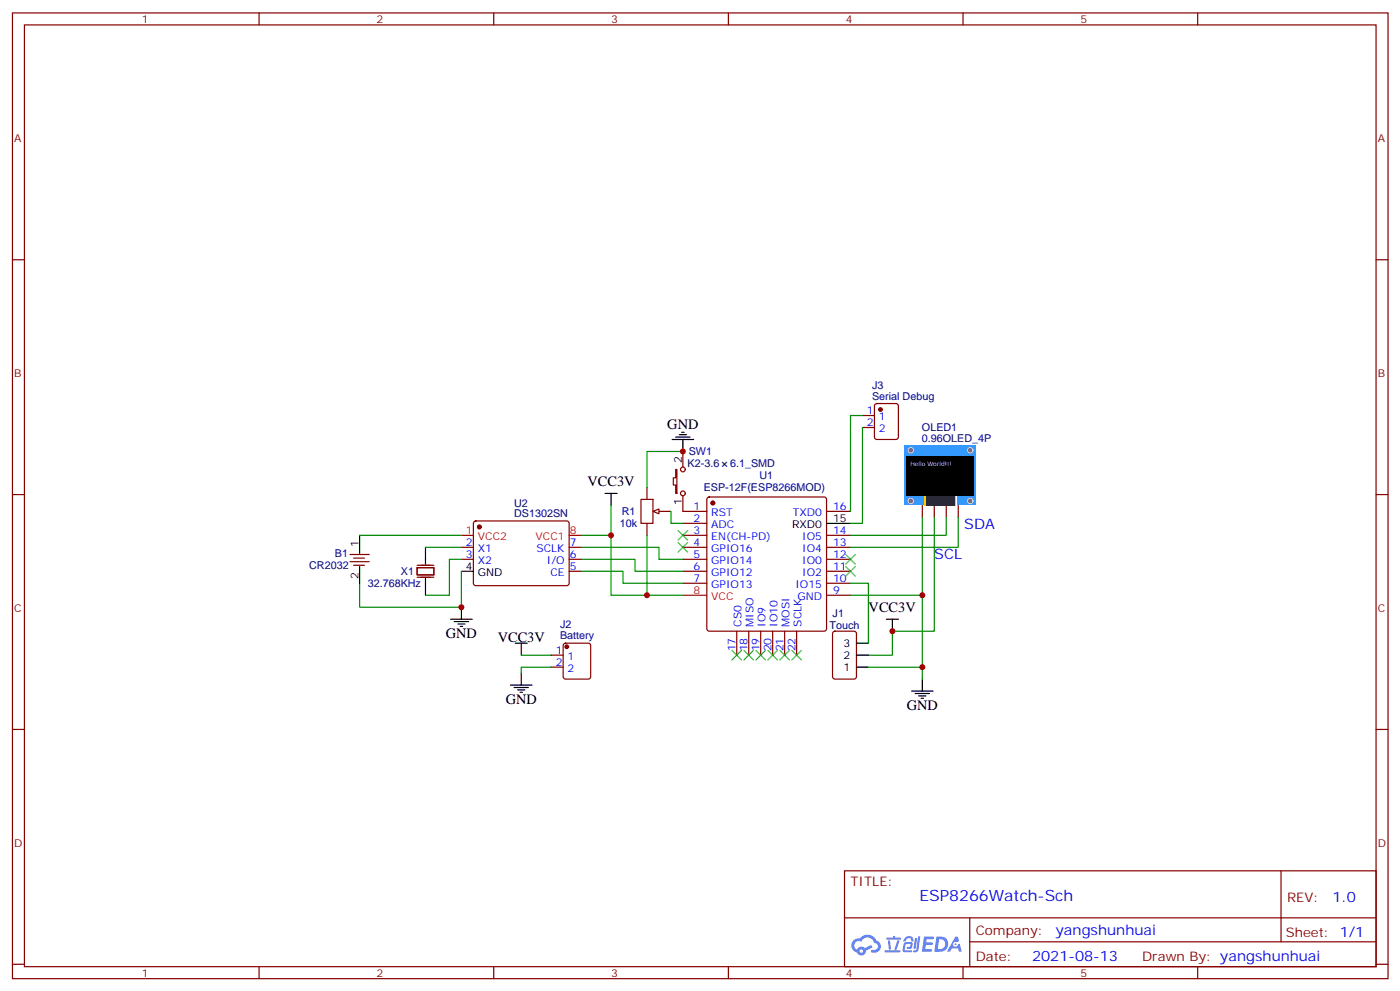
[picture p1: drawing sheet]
<svg xmlns="http://www.w3.org/2000/svg" width="413mm" height="292mm" viewBox="0 0 413 292" stroke-linecap="round" stroke-linejoin="round" font-family="sans-serif">
<g fill="none" stroke="#870000" stroke-width=".35">
<path d="M3.7 3.8h405.3v284.3h-405.3zM7.2 7.3h398.3v277.3h-398.3zM76.3 3.8v3.5M145.5 3.8v3.5M214.6 3.8v3.5M283.8 3.8v3.5M352.9 3.8v3.5M3.7 76.5h3.5M405.5 76.5h3.5M3.7 145.6h3.5M405.5 145.6h3.5M3.7 214.8h3.5"/>
<path d="M405.5 214.8h3.5M248.8 256.4h156.7v28.2h-156.7zM377.5 256.4v20.9M248.9 270.2h156.5M285.8 277.3h119.6M285.8 270.2v14.2M3.7 283.9h3.5M76.3 284.6v3.5M145.5 284.6v3.5M214.6 284.6v3.5M283.8 284.6v3.5M352.9 284.6v3.5"/>
<path d="M405.5 283.9h3.5"/>
</g>
<g fill="#5487ff">
<path d="M272.3 275.7h2.5l.4 .2-.2 .6h-1.9l-.2 1h1.7l.3 .4-.4 .4h-1.7l-.2 1.1 1.9 .1 .2 .3-.2 .4h-2.9z"/>
<path d="M281.5 275.8h.7l.4 1.3-.6 .3a.74 .74 0 0 0-1.1 .3 .74 .74 0 0 0 .4 1.1 .74 .74 0 0 0 1-.7l.5-.3 .6 2.4h-.8l-.3-1h-1.8l-.5 1h-1z"/>
<path d="M269.6 276.2h.7l-.5 2.9a.31 .31 0 0 1-.3 .3 .31 .31 0 0 1-.3-.3z"/>
<path d="M270.5 275.7h.7l-.6 4a.89 .89 0 0 1-.6 .7 .89 .89 0 0 1-.9-.3l.9-.5z"/>
<path d="M266.9 275.9l.6-.2 1.2 .1 .5 1.3-.6 .1-.3-.9-1.1 .1a.95 .95 0 0 1-.9 .8l-.2-.2z"/>
<path d="M266.6 277.6l1.8-.2a1.04 1.04 0 0 1 .6 1.1 1.04 1.04 0 0 1-.9 .9h-.7a.29 .29 0 0 1-.2-.4 .29 .29 0 0 1 .3-.2h.6l.2-.8h-1.4l-.3 1.8h1.9a.29 .29 0 0 1 .3 .3 .29 .29 0 0 1-.4 .3h-1.9l-.4-.3 .2-2.1z"/>
<path d="M260.7 279.8h4.4a.3 .3 0 0 1 .3 .3 .3 .3 0 0 1-.4 .3h-4.2z"/>
<path d="M264.4 276.9h.7l-.5 1.6a1.02 1.02 0 0 1-.7 1.2l-.3-.3z"/>
<path d="M261.6 276.9h.7l.2 2.4-.2 .3-.4-.2z"/>
<path d="M261.2 276.1h1.9l.2-.5h.5l-.1 .5h1.6a.29 .29 0 0 1 .3 .3 .29 .29 0 0 1-.4 .3h-3.9z"/>
<path d="M276 275.7l-.7 4.5h1.5a2.27 2.27 0 0 0 2.6-2.3 2.27 2.27 0 0 0-2.7-2.2zM276.7 276.5a1.5 1.5 0 0 1 1.8 1.6 1.5 1.5 0 0 1-1.9 1.3h-.3z"/>
<path d="M251.5 276.9a2.09 2.09 0 0 0 1 3.5 1.37 1.37 0 0 0 1.6 .9 1.37 1.37 0 0 0 1.1-1.4l1.9-1-.4-.7-1.9 1a1.4 1.4 0 0 0-2.3 .4 1.32 1.32 0 0 1-.6-1.9 1.32 1.32 0 0 1 1.9-.4 2.02 2.02 0 0 1 2.1-1.3 2.02 2.02 0 0 1 1.8 1.6 1.09 1.09 0 0 1 1 1.4 1.09 1.09 0 0 1-1.6 .7 .41 .41 0 0 0-.5 .3 .41 .41 0 0 0 .4 .5 1.89 1.89 0 0 0 2.4-1.2 1.89 1.89 0 0 0-1.2-2.4 2.98 2.98 0 0 0-5-.6l-1 .1zM253.3 280a.52 .52 0 0 1 1 0 .52 .52 0 0 1-1 0z"/>
<circle cx="281.6" cy="278" r=".28"/>
</g>
<circle cx="210" cy="148.1" r=".53" fill="#870000" stroke="#870000" stroke-width=".35"/>
<g fill="none" stroke="#870000" stroke-width=".35">
<path d="M201.2 150.6h7.1M201.2 154.1h7.1M201.2 157.6h7.1M208.5 146.5l.5-.2h33.9l.5 .2 .2 .5v38.1l-.3 .5-.4 .2h-33.9l-.5-.2-.2-.5v-38.1zM243.6 150.6h7M243.6 157.6h7M271.8 148.8v3.5M275.3 148.8v3.5M278.8 148.8v3.5M282.4 148.8v3.5M201.2 161.1h7.1M201.2 164.7h7.1"/>
<path d="M201.2 168.2h7.1M201.2 171.7h7.1M243.6 161.1h7M243.6 164.7h7M243.6 168.2h7M243.6 171.7h7M243.6 175.3h7M217.1 185.8v7.1M220.6 185.8v7.1M224.2 185.8v7.1M227.7 185.8v7.1M231.2 185.8v7.1"/>
<path d="M234.7 185.8v7.1"/>
</g>
<path d="M201.2 175.3h7.1" fill="none" stroke="#f00" stroke-width=".35"/>
<path d="M178.3 145.3h3.5M180.1 145.3v3.5M243.6 154.1h7" fill="none" stroke="#000" stroke-width=".35"/>
<path d="M180.1 148.8v26.5h21.1" fill="none" stroke="#008700" stroke-width=".35"/>
<path d="M266.5 131.2h21.2v17.6h-21.2z" fill="#39f"/>
<g fill="#666" stroke="#ccc" stroke-width=".35">
<circle cx="268.4" cy="147.5" r=".81"/>
<circle cx="285.9" cy="147.5" r=".81"/>
<circle cx="268.4" cy="132.6" r=".81"/>
<circle cx="285.9" cy="132.6" r=".81"/>
</g>
<path d="M272.3 146h9.5v2.8h-9.5z" fill="#fff"/>
<g fill="#fc0">
<path d="M272.4 146h.4v2.8h-.4z"/>
<path d="M281.3 146h.5v2.8h-.5z"/>
</g>
<path d="M272.9 146h8.3v2.8h-8.3z" fill="#333"/>
<path d="M267.2 134.3h19.7v11.7h-19.7z" fill="#000"/>
<path d="M271.8 152.3v47.7M275.3 152.3v33.5h-12.3v7.1h-7.1M278.8 152.3v5.3h-28.2M282.4 152.3v8.8h-31.8M136 168.2v10.6h-30v-7.1M136 164.7h-3.6v10.6h-7M250.6 175.3h21.2" fill="none" stroke="#008700" stroke-width=".35"/>
<g fill="none" stroke="#000" stroke-width=".35">
<path d="M198 129.4h6.4M199.1 128.7h4.2M200.2 128h2.1M200.9 127.3h.7M201.2 129.4v3.5M106 157.6v5.3M106 166.8v4.9M125.4 161.1v5M125.4 170.3v5M136 168.2h3.5M136 178.8v3.5M132.8 182.3h6.3"/>
<path d="M133.8 183h4.3M134.9 183.7h2.1M135.6 184.4h.7M261.2 182.3h3.5M263 182.3v3.5M271.8 200v3.5M268.6 203.5h6.4M269.7 204.2h4.2M270.7 204.9h2.1M271.4 205.6h.7"/>
</g>
<circle cx="141.3" cy="155.2" r=".53" fill="#870000" stroke="#870000" stroke-width=".35"/>
<g fill="none" stroke="#870000" stroke-width=".35">
<path d="M199.1 138.2h.4v7.1h-.4v-2.5h-.7v-2.1h.7zM201.2 132.9v4.6M139.7 153.6l.5-.2h27.1l.4 .7-.1 17.9-.6 .4h-27.1l-.4-.7v-17.6zM188.9 147h3.5v7.1h-3.5zM190.6 143.5v3.5M190.6 154.1v3.5M194.2 150.6h3.5M201.2 146v4.6M103.2 163.3h5.6M103.2 165.4h5.6M104.2 164.3h3.2M104.2 166.4h3.2"/>
<path d="M122.9 167.1h4.9v2.2h-4.9zM122.9 166.4h4.9M122.9 170h4.9M136 161.1h3.5M136 164.7h3.5M167.7 161.1h3.5M167.7 164.7h3.5M167.7 168.2h3.5"/>
<circle cx="201.2" cy="138.2" r=".71"/>
<circle cx="201.2" cy="145.3" r=".71"/>
</g>
<path d="M136 157.6h3.5M167.7 157.6h3.5" fill="none" stroke="#f00" stroke-width=".35"/>
<path d="M192.4 150.6l1.8-.7v1.4z" fill="#f0f0f0" stroke="#870000" stroke-width=".35"/>
<g fill="none" stroke="#008700" stroke-width=".35">
<path d="M201.2 132.9h-10.6v10.6M254.1 122.3h-3.5v28.3M254.1 125.9v28.2h-3.5M106 157.6h30M171.2 157.6h8.9M190.6 157.6v17.7M197.7 150.6v3.5h3.5M125.4 161.1h10.6M171.2 164.7h15.9v3.5h14.1M171.2 168.2h12.4v3.5h17.6M171.2 161.1h23v3.6h7M250.6 171.7h5.3v17.7"/>
<path d="M153.6 192.9h8.8M162.4 196.4h-8.8v1.8M255.9 196.4h15.9"/>
</g>
<path d="M257.9 119l.5-.2h5.6l.7 .4v9.5l-.4 .6-5.9 .1-.7-.5v-9.4zM254.1 122.3h3.6M254.1 125.9h3.6M162.4 192.9h3.5M162.4 196.4h3.5M166.2 189.6l.5-.2h6.7l.5 .2 .2 .5v9.1l-.3 .5-.4 .3h-6.7l-.5-.3-.3-.5v-9.1zM245.6 186l.4-.2h5.7l.6 .5 .1 12.9-.5 .7-5.9 .1-.6-.5-.1-13z" fill="none" stroke="#870000" stroke-width=".35"/>
<path d="M151.8 189.4h3.6M153.6 189.4v3.5M153.6 198.2v3.5M252.4 196.4h3.5M252.4 192.9h3.5M252.4 189.4h3.5M150.4 201.7h6.4M151.5 202.4h4.2M152.5 203.1h2.2M153.2 203.8h.8" fill="none" stroke="#000" stroke-width=".35"/>
<g fill="#870000" stroke="#870000" stroke-width=".35">
<circle cx="167" cy="190.4" r=".53"/>
<circle cx="259.4" cy="120.6" r=".53"/>
</g>
<g fill="none" stroke="#3c3" stroke-width=".35">
<path d="M199.8 156.2l2.8 2.8M199.8 159.7l2.8 2.9M202.6 156.2l-2.8 2.8M202.6 159.7l-2.8 2.9M249.2 166.8l2.8 2.8M249.2 163.3l2.8 2.8M252 166.8l-2.8 2.8M252 163.3l-2.8 2.8M215.7 191.5l2.8 2.8M218.5 191.5l-2.8 2.8M219.2 191.5l2.8 2.8M222 191.5l-2.8 2.8"/>
<path d="M222.7 191.5l2.9 2.8M225.6 191.5l-2.9 2.8M226.3 191.5l2.8 2.8M229.1 191.5l-2.8 2.8M229.8 191.5l2.8 2.8M232.6 191.5l-2.8 2.8M233.3 191.5l2.8 2.8M236.1 191.5l-2.8 2.8"/>
</g>
<g fill="#c00">
<circle cx="271.8" cy="175.3" r=".88"/>
<circle cx="201.2" cy="132.9" r=".88"/>
<circle cx="271.8" cy="196.4" r=".88"/>
<circle cx="180.1" cy="157.6" r=".88"/>
<circle cx="136" cy="178.8" r=".88"/>
<circle cx="190.6" cy="175.3" r=".88"/>
<circle cx="263" cy="185.8" r=".88"/>
</g>
<text font-size="4.6" fill="#00f" x="270.9" y="265.4">ESP8266Watch-Sch</text>
<g font-size="4.2">
<text x="196.6" y="126.2">GND</text>
<text x="173.1" y="143.1">VCC3V</text>
<text x="256" y="180.2">VCC3V</text>
<text x="131.4" y="188">GND</text>
<text x="146.7" y="189">VCC3V</text>
<text x="149" y="207.4">GND</text>
<text x="267.2" y="209.1">GND</text>
</g>
<g font-size="4.2" fill="#00f">
<text x="284.1" y="155.9">SDA</text>
<text x="275.3" y="164.7">SCL</text>
<text x="392.6" y="265.7">1.0</text>
<text x="311" y="275.2">yangshunhuai</text>
<text x="304.1" y="283">2021-08-13</text>
</g>
<g font-size="3.9" fill="#800">
<text x="250.6" y="261">TITLE:</text>
<text x="379.2" y="265.7">REV:</text>
<text x="287.5" y="275.2">Company:</text>
<text x="378.9" y="275.8">Sheet: 1/1</text>
<text x="287.5" y="282.9">Date:</text>
<text x="336.6" y="282.9">Drawn By: yangshunhuai</text>
</g>
<g font-size="3.2" fill="#800">
<text x="41.8" y="6.8">1</text>
<text x="110.9" y="6.8">2</text>
<text x="180.1" y="6.8">3</text>
<text x="249.2" y="6.8">4</text>
<text x="318.3" y="6.8">5</text>
<text x="4.2" y="41.9">A</text>
<text x="406" y="41.9">A</text>
<text x="4.2" y="111.1">B</text>
<text x="406" y="111.1">B</text>
<text x="4.2" y="180.2">C</text>
<text x="406" y="180.2">C</text>
<text x="4.2" y="249.3">D</text>
<text x="406" y="249.3">D</text>
<text x="41.8" y="287.6">1</text>
<text x="110.9" y="287.6">2</text>
<text x="180.1" y="287.6">3</text>
<text x="249.2" y="287.6">4</text>
<text x="318.3" y="287.6">5</text>
</g>
<g font-size="3.2" fill="#000080">
<text x="257" y="117.8">Serial Debug</text>
<text x="257" y="114.6">J3</text>
<text x="271.7" y="130.1">0.96OLED_4P</text>
<text x="271.7" y="126.9">OLED1</text>
<text x="202.6" y="137.6">K2-3.6</text>
<text x="202.9" y="134.1">SW1</text>
<text x="215.1" y="137.6">6.1_SMD</text>
<text x="223.8" y="141.1">U1</text>
<text x="151.5" y="149.2">U2</text>
<text x="207.4" y="144.7">ESP-12F(ESP8266MOD)</text>
<text x="151.5" y="152.3">DS1302SN</text>
<text x="182.6" y="155.2">10k</text>
<text x="183.2" y="151.7">R1</text>
<text x="91.1" y="167.6">CR2032</text>
<text x="98.7" y="164.1">B1</text>
<text x="108.4" y="172.9">32.768KHz</text>
<text x="118.2" y="169.4">X1</text>
<text x="165.1" y="185">J2</text>
<text x="244.5" y="185.3">Touch</text>
<text x="245.3" y="181.7">J1</text>
<text x="165" y="188.2">Battery</text>
</g>
<g font-size="3.2" fill="#00f">
<text x="255.5" y="122">1</text>
<text x="255.5" y="125.5">2</text>
<text x="259" y="123.8">1</text>
<text x="259" y="127.3">2</text>
<text x="204.3" y="150.2">1</text>
<text x="204.3" y="153.7">2</text>
<text x="209.6" y="152">RST</text>
<text x="209.6" y="155.5">ADC</text>
<text x="233.7" y="152">TXD0</text>
<text x="245.5" y="150.2">16</text>
<text x="137.3" y="160.8">2</text>
<text x="167.9" y="160.8">7</text>
<text x="204.3" y="157.3">3</text>
<text x="204.3" y="160.8">4</text>
<text x="209.6" y="159">EN(CH-PD)</text>
<text x="236.4" y="159">IO5</text>
<text x="245.5" y="160.8">13</text>
<text x="245.5" y="157.3">14</text>
<text x="137.3" y="164.3">3</text>
<text x="140.8" y="162.6">X1</text>
<text x="140.8" y="166.1">X2</text>
<text x="158.1" y="162.6">SCLK</text>
<text x="161.1" y="166.1">I/O</text>
<text x="167.9" y="167.9">5</text>
<text x="167.9" y="164.3">6</text>
<text x="204.3" y="164.3">5</text>
<text x="204.3" y="167.9">6</text>
<text x="209.6" y="162.6">GPIO16</text>
<text x="209.6" y="166.1">GPIO14</text>
<text x="236.4" y="166.1">IO0</text>
<text x="236.4" y="162.6">IO4</text>
<text x="245.5" y="167.9">11</text>
<text x="245.5" y="164.3">12</text>
<text x="162.2" y="169.6">CE</text>
<text x="204.3" y="171.4">7</text>
<text x="209.6" y="169.6">GPIO12</text>
<text x="209.6" y="173.1">GPIO13</text>
<text x="234.4" y="173.1">IO15</text>
<text x="236.4" y="169.6">IO2</text>
<text x="245.5" y="171.4">10</text>
<text x="235" y="176.7">GND</text>
<text x="245.5" y="174.9">9</text>
<text x="218.5" y="184.5" transform="rotate(-90 218.5 184.5)">CS0</text>
<text x="222" y="184.5" transform="rotate(-90 222 184.5)">MISO</text>
<text x="225.6" y="184.5" transform="rotate(-90 225.6 184.5)">IO9</text>
<text x="229.1" y="184.5" transform="rotate(-90 229.1 184.5)">IO10</text>
<text x="232.6" y="184.5" transform="rotate(-90 232.6 184.5)">MOSI</text>
<text x="236.1" y="184.5" transform="rotate(-90 236.1 184.5)">SCLK</text>
<text x="216.7" y="191.8" transform="rotate(-90 216.7 191.8)">17</text>
<text x="220.3" y="191.8" transform="rotate(-90 220.3 191.8)">18</text>
<text x="223.8" y="191.8" transform="rotate(-90 223.8 191.8)">19</text>
<text x="227.3" y="191.8" transform="rotate(-90 227.3 191.8)">20</text>
<text x="230.9" y="191.8" transform="rotate(-90 230.9 191.8)">21</text>
<text x="234.4" y="191.8" transform="rotate(-90 234.4 191.8)">22</text>
<text x="163.8" y="192.5">1</text>
<text x="163.8" y="196.1">2</text>
<text x="167.3" y="194.3">1</text>
<text x="167.3" y="197.8">2</text>
</g>
<g font-size="3.2">
<text x="200.9" y="136.5" transform="rotate(-90 200.9 136.5)">2</text>
<text x="200.9" y="148.7" transform="rotate(-90 200.9 148.7)">1</text>
<text x="233.4" y="155.5">RXD0</text>
<text x="245.5" y="153.7">15</text>
<text x="105.6" y="161.1" transform="rotate(-90 105.6 161.1)">1</text>
<text x="137.3" y="167.9">4</text>
<text x="105.6" y="170.6" transform="rotate(-90 105.6 170.6)">2</text>
<text x="140.8" y="169.6">GND</text>
<text x="248.6" y="190.4">3</text>
<text x="248.6" y="197.5">1</text>
<text x="248.6" y="194">2</text>
</g>
<g font-size="3.2" fill="#f00">
<text x="137.3" y="157.3">1</text>
<text x="140.8" y="159">VCC2</text>
<text x="157.8" y="159">VCC1</text>
<text x="167.9" y="157.3">8</text>
<text x="204.3" y="174.9">8</text>
<text x="209.6" y="176.7">VCC</text>
</g>
<text font-size="1.8" fill="#fff" x="268.3" y="137.2">Hello World!!!</text>
</svg>
